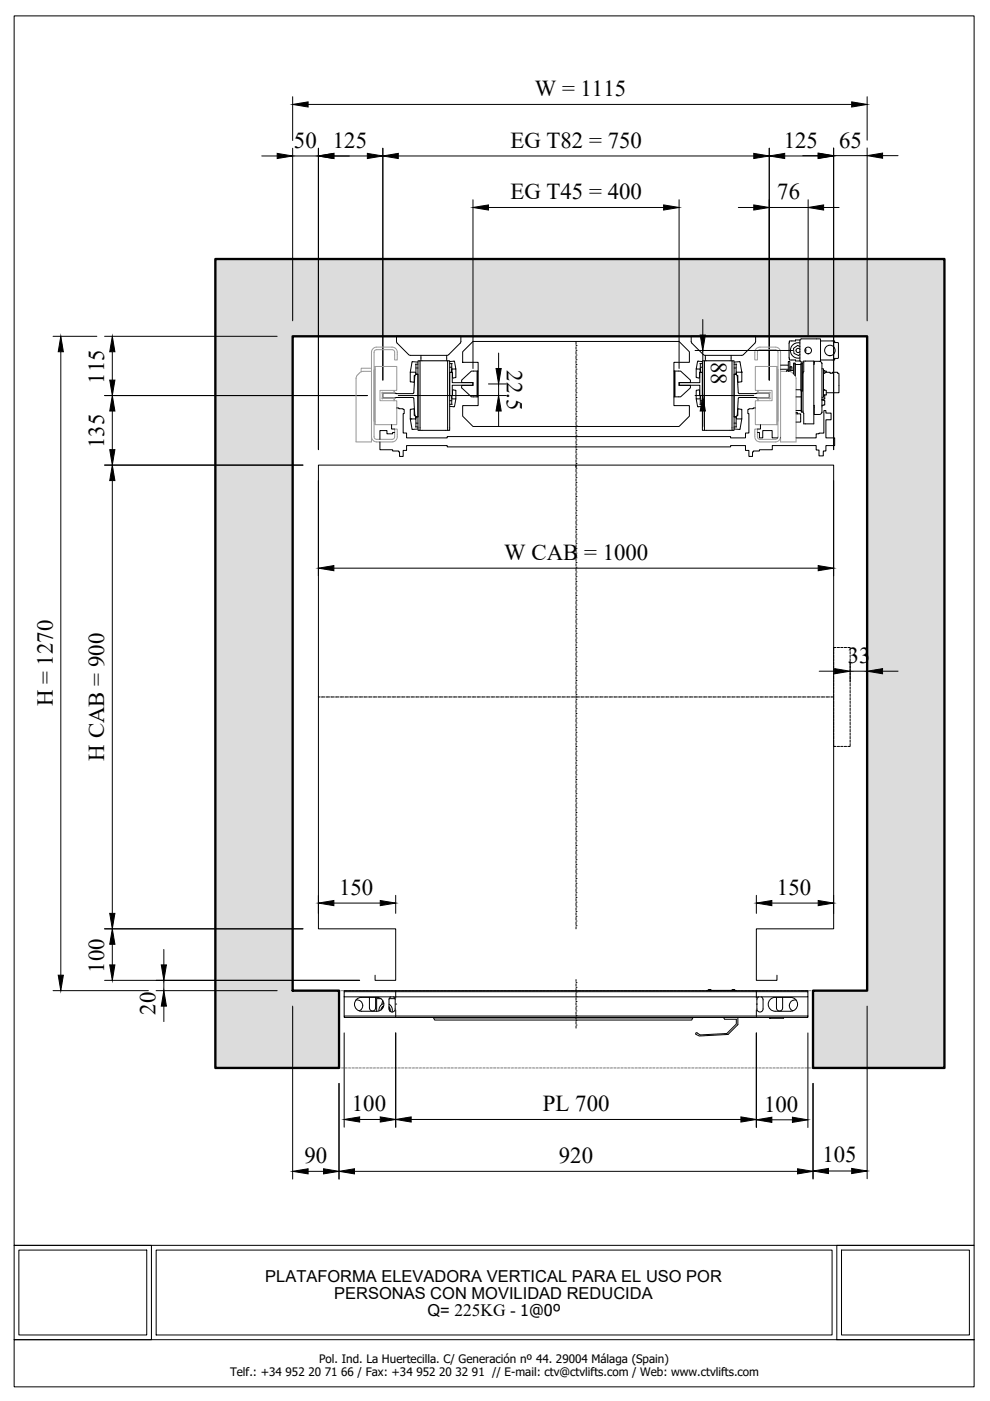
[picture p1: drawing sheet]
<svg xmlns="http://www.w3.org/2000/svg" width="210mm" height="297mm" viewBox="0 0 210 297" stroke-linecap="round" stroke-linejoin="round" font-family="sans-serif">
<!-- layer: AUX-0 -->
<g fill="none" stroke="#808080" stroke-width=".21">
<path d="M71.9 210.9v.5M71.9 211.6v.5M71.9 212.4v.5M71.9 213.1v.5M71.9 213.9v.5M71.9 214.6v.5M71.9 215.4v.5M71.9 216.1v.5M71.9 216.9v.5M71.9 217.6v.5M71.9 218.4v.5M71.9 219.1v.5"/>
<path d="M71.9 219.9v.5M72.1 210h-.2v.6M72.4 210h.5M73.1 210h.5M73.9 210h.5M74.6 210h.5M75.4 210h.5M76.1 210h.5M76.9 210h.5M77.6 210h.5M78.4 210h.5M79.1 210h.5"/>
<path d="M79.9 210h.5M80.6 210h.5M81.4 210h.5M82.1 210h.5M82.9 210h.5M83.6 210h.5M84.4 210h.5M85.1 210h.5M85.9 210h.5M86.6 210h.5M87.4 210h.5M88.1 210h.5"/>
<path d="M88.9 210h.5M89.6 210h.5M90.4 210h.5M91.1 210h.5M91.9 210h.5M92.6 210h.5M93.4 210h.5M94.1 210h.5M94.9 210h.5M95.6 210h.5M96.4 210h.5M97.1 210h.5"/>
<path d="M97.9 210h.5M98.6 210h.5M99.4 210h.5M100.1 210h.5M100.9 210h.5M101.6 210h.5M102.4 210h.5M103.1 210h.5M103.9 210h.5M104.6 210h.5M105.4 210h.5M106.1 210h.5"/>
<path d="M106.9 210h.5M107.6 210h.5M108.4 210h.5M109.1 210h.5M109.9 210h.5M110.6 210h.5M111.4 210h.5M112.1 210h.5M112.9 210h.5M113.6 210h.5M114.4 210h.5M115.1 210h.5"/>
<path d="M115.9 210h.5M116.6 210h.5M117.4 210h.5M118.1 210h.5M118.9 210h.5M119.6 210h.5M120.4 210h.5M121.1 210h.5M121.9 210h.5M122.6 210h.5M123.4 210h.5M124.1 210h.5"/>
<path d="M124.9 210h.5M125.6 210h.5M126.4 210h.5M127.1 210h.5M127.9 210h.5M128.6 210h.5M129.4 210h.5M130.1 210h.5M130.9 210h.5M131.6 210h.5M132.4 210h.5M133.1 210h.5"/>
<path d="M133.9 210h.5M134.6 210h.5M135.4 210h.5M136.1 210h.5M136.9 210h.5M137.6 210h.5M138.4 210h.5M139.1 210h.5M139.9 210h.5M140.6 210h.5M141.4 210h.5M142.1 210h.5"/>
<path d="M142.9 210h.5M143.6 210h.5M144.4 210h.5M145.1 210h.5M145.9 210h.5M146.6 210h.5M147.4 210h.5M148.1 210h.5M148.9 210h.5M149.6 210h.5M150.4 210h.5M151.1 210h.5"/>
<path d="M151.9 210h.5M152.6 210h.5M153.4 210h.5M154.1 210h.5M154.9 210h.5M155.6 210h.5M156.4 210h.5M157.1 210h.5M157.9 210h.5M158.6 210h.5M159.4 210h.5M160.1 210h.5"/>
<path d="M160.9 210h.5M161.6 210h.5M162.4 210h.5M163.1 210h.5M163.9 210h.5M164.6 210h.5M165.4 210h.5M166.1 210h.5M166.9 210h.5M167.6 210h.5M168.4 210h.5M169.1 210h.5"/>
<path d="M169.9 210h.5M170.6 210h.5M171.4 210h.5M172.1 210h.3v.6M172.4 210.9v.5M172.4 211.6v.5M172.4 212.4v.5M172.4 213.1v.5M172.4 213.9v.5M172.4 214.6v.5M172.4 215.4v.5M172.4 216.1v.5"/>
<path d="M172.4 216.9v.5M172.4 217.6v.5M172.4 218.4v.5M172.4 219.1v.5M172.4 219.9v.5M71.9 225.9v.5h.2M71.9 220.6v.5M71.9 221.4v.5M71.9 222.1v.5M71.9 222.9v.5M71.9 223.6v.5M71.9 224.4v.5"/>
<path d="M71.9 225.1v.5M72.4 226.4h.5M73.1 226.4h.5M73.9 226.4h.5M74.6 226.4h.5M75.4 226.4h.5M76.1 226.4h.5M76.9 226.4h.5M77.6 226.4h.5M78.4 226.4h.5M79.1 226.4h.5M79.9 226.4h.5"/>
<path d="M80.6 226.4h.5M81.4 226.4h.5M82.1 226.4h.5M82.9 226.4h.5M83.6 226.4h.5M84.4 226.4h.5M85.1 226.4h.5M85.9 226.4h.5M86.6 226.4h.5M87.4 226.4h.5M88.1 226.4h.5M88.9 226.4h.5"/>
<path d="M89.6 226.4h.5M90.4 226.4h.5M91.1 226.4h.5M91.9 226.4h.5M92.6 226.4h.5M93.4 226.4h.5M94.1 226.4h.5M94.9 226.4h.5M95.6 226.4h.5M96.4 226.4h.5M97.1 226.4h.5M97.9 226.4h.5"/>
<path d="M98.6 226.4h.5M99.4 226.4h.5M100.1 226.4h.5M100.9 226.4h.5M101.6 226.4h.5M102.4 226.4h.5M103.1 226.4h.5M103.9 226.4h.5M104.6 226.4h.5M105.4 226.4h.5M106.1 226.4h.5M106.9 226.4h.5"/>
<path d="M107.6 226.4h.5M108.4 226.4h.5M109.1 226.4h.5M109.9 226.4h.5M110.6 226.4h.5M111.4 226.4h.5M112.1 226.4h.5M112.9 226.4h.5M113.6 226.4h.5M114.4 226.4h.5M115.1 226.4h.5M115.9 226.4h.5"/>
<path d="M116.6 226.4h.5M117.4 226.4h.5M118.1 226.4h.5M118.9 226.4h.5M119.6 226.4h.5M120.4 226.4h.5M121.1 226.4h.5M121.9 226.4h.5M122.6 226.4h.5M123.4 226.4h.5M124.1 226.4h.5M124.9 226.4h.5"/>
<path d="M125.6 226.4h.5M126.4 226.4h.5M127.1 226.4h.5M127.9 226.4h.5M128.6 226.4h.5M129.4 226.4h.5M130.1 226.4h.5M130.9 226.4h.5M131.6 226.4h.5M132.4 226.4h.5M133.1 226.4h.5M133.9 226.4h.5"/>
<path d="M134.6 226.4h.5M135.4 226.4h.5M136.1 226.4h.5M136.9 226.4h.5M137.6 226.4h.5M138.4 226.4h.5M139.1 226.4h.5M139.9 226.4h.5M140.6 226.4h.5M141.4 226.4h.5M142.1 226.4h.5M142.9 226.4h.5"/>
<path d="M143.6 226.4h.5M144.4 226.4h.5M145.1 226.4h.5M145.9 226.4h.5M146.6 226.4h.5M147.4 226.4h.5M148.1 226.4h.5M148.9 226.4h.5M149.6 226.4h.5M150.4 226.4h.5M151.1 226.4h.5M151.9 226.4h.5"/>
<path d="M152.6 226.4h.5M153.4 226.4h.5M154.1 226.4h.5M154.9 226.4h.5M155.6 226.4h.5M156.4 226.4h.5M157.1 226.4h.5M157.9 226.4h.5M158.6 226.4h.5M159.4 226.4h.5M160.1 226.4h.5M160.9 226.4h.5"/>
<path d="M161.6 226.4h.5M162.4 226.4h.5M163.1 226.4h.5M163.9 226.4h.5M164.6 226.4h.5M165.4 226.4h.5M166.1 226.4h.5M166.9 226.4h.5M167.6 226.4h.5M168.4 226.4h.5M169.1 226.4h.5M169.9 226.4h.5"/>
<path d="M170.6 226.4h.5M171.4 226.4h.5M172.4 225.9v.5h-.3M172.4 220.6v.5M172.4 221.4v.5M172.4 222.1v.5M172.4 222.9v.5M172.4 223.6v.5M172.4 224.4v.5M172.4 225.1v.5"/>
</g>
<!-- layer: CABINA -->
<g fill="none" stroke="#000" stroke-width=".21">
<path d="M176.8 138.1v.5M176.8 138.9v.5M176.8 139.6v.5M177.2 137.3h-.4v.6M177.5 137.3h.5M178.2 137.3h.6M179 137.3h.5M179.8 137.3h.5v.6M180.3 138.1v.5M180.3 138.9v.5M180.3 139.6v.5M176.8 157.6v.7h.4"/>
<path d="M176.8 140.4v.5M176.8 141.1v.5M176.8 141.9v.5M176.8 142.6v.5M176.8 143.4v.5M176.8 144.1v.5M176.8 144.9v.5M176.8 145.6v.5M176.8 146.4v.5M176.8 147.1v.5M176.8 147.9v.5M176.8 148.6v.5"/>
<path d="M176.8 149.4v.5M176.8 150.1v.5M176.8 150.9v.5M176.8 151.6v.5M176.8 152.4v.5M176.8 153.1v.5M176.8 153.9v.5M176.8 154.6v.5M176.8 155.4v.5M176.8 156.1v.5M176.8 156.9v.5M177.5 158.3h.5"/>
<path d="M178.2 158.3h.6M179 158.3h.5M180.3 157.6v.7h-.5M180.3 140.4v.5M180.3 141.1v.5M180.3 141.9v.5M180.3 142.6v.5M180.3 143.4v.5M180.3 144.1v.5M180.3 144.9v.5M180.3 145.6v.5M180.3 146.4v.5"/>
<path d="M180.3 147.1v.5M180.3 147.9v.5M180.3 148.6v.5M180.3 149.4v.5M180.3 150.1v.5M180.3 150.9v.5M180.3 151.6v.5M180.3 152.4v.5M180.3 153.1v.5M180.3 153.9v.5M180.3 154.6v.5M180.3 155.4v.5"/>
<path d="M180.3 156.1v.5M180.3 156.9v.5M79.5 206.8v1.1h4.4v-11h-16.4v-98.3h109.3v98.3h-16.4v11h4.3v-1.1"/>
</g>
<!-- layer: SOMBREADO -->
<g fill="#dcdcdc" stroke="#dcdcdc" stroke-width=".21">
<path d="M45.7 54.9l154.5 16.4v-16.4zM45.7 54.9l154.5 16.4h-154.5z"/>
<path d="M183.9 71.3l16.3 138.7v-138.7zM183.9 71.3l16.3 138.7h-16.3z"/>
<path d="M45.7 71.3l16.4 138.7v-138.7zM45.7 71.3l16.4 138.7h-16.4z"/>
<path d="M172.4 210l27.8 16.4v-16.4zM172.4 210l27.8 16.4h-27.8z"/>
<path d="M45.7 210l26.2 16.4v-16.4zM45.7 210l26.2 16.4h-26.2z"/>
</g>
<!-- layer: MUROS -->
<path d="M45.7 54.9h154.5v171.5h-27.8v-16.4h11.5v-138.7h-121.8v138.7h9.8v16.4h-26.2z" fill="none" stroke="#000" stroke-width=".5"/>
<!-- layer: SOPORTES -->
<g fill="none" stroke="#000" stroke-width=".21">
<path d="M87.5 76.7h.1M87.5 76.7l-.5 2.2M87.5 76.7l1.1 .1M88 79.6h-.2v1.4l-.7-.1M88.1 77.2h.5M88.2 77.2v2.2l-.1-.5h-1.1l.1 2M88.2 79.3h.4M88.2 78h.4M88.6 76.5h.5v14.7h-.5zM89.1 76.5h5.8M89.2 75.3v1.2M94.7 75.3v1.2"/>
<path d="M94.9 76.5h.4v14.7h-.4zM95.3 77.9h.5M95.3 78.9h.6M95.3 77.1h.6M96.3 76.6l-1 .1M96.3 76.6h.1M96.3 76.6l.4 1.6h-.8l-.1 .5v-1.6M96.7 78.2l-.1 1.9h-.6l-.1-1.2-.1-.2M97.7 72.4l-.1 .4-2.6 2.5h-8l-.4-.1-2.4-2.4-.1-.4v-1.1h13.6v1.1M146.5 71.3h13.7v1.1l-.2 .4-2.5 2.5h-8l-.4-.1-2.4-2.4-.2-.4zM147.6 78.2l.1 1.9M148 76.6h.1"/>
<path d="M148 76.6l-.4 1.6h.8l.1 .5v-1.6M148 76.6l.9 .1M148.3 78.9h.6M148.4 77.1h.5M148.5 78.7l-.2 .2v1.2h-.6M148.5 77.9h.4M148.9 76.5h.5v14.7h-.5zM149.4 76.5h5.8M149.6 75.3v1.2M155 75.3v1.2M155.2 76.5h.4v14.7h-.4zM155.6 79.3h.5"/>
<path d="M155.6 78h.5M155.6 77.2h.6M156.1 77.2v2.2l.1-.5h1M156.8 76.7l-1.2 .1M156.8 76.7h.1M156.8 76.7l.4 2.2M157.2 78.9h.1M157.3 78.9v2l-.8 .1-.1-1.4h-.1M87.1 86.8h.1M87.1 80.9h.1M87.1 86.8l-.1 2M87.1 88.8h.1"/>
<path d="M87.1 86.8l.7-.1v1.4l.2 .1M87.1 88.8h1l.1-.5v2.2M87.1 88.8l.4 2.2M87.5 91.1h.1M88.1 90.5h.5M88.2 88.4h.4M88.2 89.7h.4M88.6 91l-1.1 .1M89.1 91.2h5.8M95.3 83.9h.6M95.3 85h.5M95.3 86.2h1"/>
<path d="M95.3 85.7h.6M95.8 84.1v1.6M96 82.7l.7 .2-.1 1.7-.8-.1zM96.3 86.2h.1M96.7 84.6l-.4 1.6M147.6 84.6l.4 1.6M147.6 82.8l.7-.1v1.2h.2l-.1 .7h-.8zM147.7 80.1h.1M147.7 82.8h.1M148 86.2h.1M148.3 83.9h.6M148.4 85.7h.5"/>
<path d="M148.5 85h.4M148.5 84.1v1.6M148.9 86.2h-.9M149.4 91.2h5.8M155.6 88.4h.5M155.6 89.7h.5M155.6 90.5h.6M155.6 91l1.2 .1M156.3 88.2l.1-.1 .1-1.4 .8 .1v2h-1.1l-.1-.5v2.2M156.8 91.1h.1M157.3 88.8l-.5 2.2"/>
</g>
<!-- layer: EJES -->
<g fill="none" stroke="#000" stroke-width=".21">
<path d="M122.1 73.3h.1M122.1 74.3h.1M122.1 75.3h.1M122.1 76.3h.1M122.1 77.3h.1M122.1 78.3h.1M122.1 79.3h.1M122.1 72.4v.6M122.1 73.5v.5M122.1 74.5v.5M122.1 75.5v.5M122.1 76.5v.5"/>
<path d="M122.1 77.5v.5M122.1 78.5v.5M122.1 79.5v.5M122.1 99.3h.1M122.1 80.3h.1M122.1 81.3h.1M122.1 82.3h.1M122.1 83.3h.1M122.1 84.3h.1M122.1 85.3h.1M122.1 86.3h.1M122.1 87.3h.1"/>
<path d="M122.1 88.3h.1M122.1 89.3h.1M122.1 90.3h.1M122.1 91.3h.1M122.1 92.3h.1M122.1 93.3h.1M122.1 94.3h.1M122.1 95.3h.1M122.1 96.3h.1M122.1 97.3h.1M122.1 98.3h.1M122.1 80.5v.5"/>
<path d="M122.1 81.5v.5M122.1 82.5v.5M122.1 83.5v.5M122.1 84.5v.5M122.1 85.5v.5M122.1 86.5v.5M122.1 87.5v.5M122.1 88.5v.5M122.1 89.5v.5M122.1 90.5v.5M122.1 91.5v.5M122.1 92.5v.5"/>
<path d="M122.1 93.5v.5M122.1 94.5v.5M122.1 95.5v.5M122.1 96.5v.5M122.1 97.5v.5M122.1 98.5v.7M122.1 99.5v.5M122.1 119.3h.1M122.1 118.3h.1M122.1 117.3h.1M122.1 116.3h.1M122.1 115.3h.1"/>
<path d="M122.1 114.3h.1M122.1 113.3h.1M122.1 112.3h.1M122.1 111.3h.1M122.1 110.3h.1M122.1 109.3h.1M122.1 108.3h.1M122.1 107.3h.1M122.1 106.3h.1M122.1 105.3h.1M122.1 104.3h.1M122.1 103.3h.1"/>
<path d="M122.1 102.3h.1M122.1 101.3h.1M122.1 100.3h.1M122.1 100.5v.5M122.1 101.5v.5M122.1 102.5v.5M122.1 103.5v.5M122.1 104.5v.5M122.1 105.5v.5M122.1 106.5v.5M122.1 107.5v.5M122.1 108.5v.5"/>
<path d="M122.1 109.5v.5M122.1 110.5v.5M122.1 111.5v.5M122.1 112.5v.5M122.1 113.5v.5M122.1 114.5v.5M122.1 115.5v.5M122.1 116.5v.5M122.1 117.5v.5M122.1 118.5v.5M122.1 119.5v.5M122.1 139.3h.1"/>
<path d="M122.1 138.3h.1M122.1 137.3h.1M122.1 136.3h.1M122.1 135.3h.1M122.1 134.3h.1M122.1 133.3h.1M122.1 132.3h.1M122.1 131.3h.1M122.1 130.3h.1M122.1 129.3h.1M122.1 128.3h.1M122.1 127.3h.1"/>
<path d="M122.1 126.3h.1M122.1 125.3h.1M122.1 124.3h.1M122.1 123.3h.1M122.1 122.3h.1M122.1 121.3h.1M122.1 120.3h.1M122.1 120.5v.5M122.1 121.5v.5M122.1 122.5v.5M122.1 123.5v.5M122.1 124.5v.5"/>
<path d="M122.1 125.5v.5M122.1 126.5v.5M122.1 127.5v.5M122.1 128.5v.5M122.1 129.5v.5M122.1 130.5v.5M122.1 131.5v.5M122.1 132.5v.5M122.1 133.5v.5M122.1 134.5v.5M122.1 135.5v.5M122.1 136.5v.5"/>
<path d="M122.1 137.5v.5M122.1 138.5v.5M122.1 139.5v.5M67.5 147.8h.4M68.1 147.8h.1M68.4 147.8h.5M69.1 147.8h.1M69.4 147.8h.5M70.1 147.8h.1M70.4 147.8h.5M71.1 147.8h.1M71.4 147.8h.5"/>
<path d="M72.1 147.8h.1M72.4 147.8h.5M73.1 147.8h.1M73.4 147.8h.5M74.1 147.8h.1M74.4 147.8h.5M75.1 147.8h.1M75.4 147.8h.5M76.1 147.8h.1M76.4 147.8h.5M77.1 147.8h.1M77.4 147.8h.5"/>
<path d="M78.1 147.8h.1M78.4 147.8h.5M79.1 147.8h.1M79.4 147.8h.5M80.1 147.8h.1M80.4 147.8h.5M81.1 147.8h.1M81.4 147.8h.5M82.1 147.8h.1M82.4 147.8h.5M83.1 147.8h.1M83.4 147.8h.5"/>
<path d="M84.1 147.8h.1M84.4 147.8h.5M85.1 147.8h.1M85.4 147.8h.5M86.1 147.8h.1M86.4 147.8h.5M87.1 147.8h.1M87.4 147.8h.5M88.1 147.8h.1M88.4 147.8h.5M89.1 147.8h.1M89.4 147.8h.5"/>
<path d="M90.1 147.8h.1M90.4 147.8h.5M91.1 147.8h.1M91.4 147.8h.5M92.1 147.8h.1M92.4 147.8h.5M93.1 147.8h.1M93.4 147.8h.5M94.1 147.8h.1M94.4 147.8h.5M95.1 147.8h.1M95.4 147.8h.5"/>
<path d="M96.1 147.8h.1M96.4 147.8h.5M97.1 147.8h.1M97.4 147.8h.5M98.1 147.8h.1M98.4 147.8h.5M99.1 147.8h.1M99.4 147.8h.5M100.1 147.8h.1M100.4 147.8h.5M101.1 147.8h.1M101.4 147.8h.5"/>
<path d="M102.1 147.8h.1M102.4 147.8h.5M103.1 147.8h.1M103.4 147.8h.5M104.1 147.8h.1M104.4 147.8h.5M105.1 147.8h.1M105.4 147.8h.5M106.1 147.8h.1M106.4 147.8h.5M107.1 147.8h.1M107.4 147.8h.5"/>
<path d="M108.1 147.8h.1M108.4 147.8h.5M109.1 147.8h.1M109.4 147.8h.5M110.1 147.8h.1M110.4 147.8h.5M111.1 147.8h.1M111.4 147.8h.5M112.1 147.8h.1M112.4 147.8h.5M113.1 147.8h.1M113.4 147.8h.5"/>
<path d="M114.1 147.8h.1M114.4 147.8h.5M115.1 147.8h.1M115.4 147.8h.5M116.1 147.8h.1M116.4 147.8h.5M117.1 147.8h.1M117.4 147.8h.5M118.1 147.8h.1M118.4 147.8h.5M119.1 147.8h.1M119.4 147.8h.5"/>
<path d="M120.1 147.8h.1M120.4 147.8h.5M121.1 147.8h.1M121.4 147.8h.5M122.1 147.8h.1M122.1 159.3h.1M122.1 158.3h.1M122.1 157.3h.1M122.1 156.3h.1M122.1 155.3h.1M122.1 154.3h.1M122.1 153.3h.1"/>
<path d="M122.1 152.3h.1M122.1 151.3h.1M122.1 150.3h.1M122.1 149.3h.1M122.1 148.3h.1M122.1 147.3h.1M122.1 146.3h.1M122.1 145.3h.1M122.1 144.3h.1M122.1 143.3h.1M122.1 142.3h.1M122.1 141.3h.1"/>
<path d="M122.1 140.3h.1M122.1 140.5v.5M122.1 141.5v.5M122.1 142.5v.5M122.1 143.5v.5M122.1 144.5v.5M122.1 145.5v.5M122.1 146.5v.5M122.1 147.5v.5M122.1 148.5v.5M122.1 149.5v.5M122.1 150.5v.5"/>
<path d="M122.1 151.5v.5M122.1 152.5v.5M122.1 153.5v.5M122.1 154.5v.5M122.1 155.5v.5M122.1 156.5v.5M122.1 157.5v.5M122.1 158.5v.5M122.1 159.5v.5M122.4 147.8h.5M123.1 147.8h.1M123.4 147.8h.5"/>
<path d="M124.1 147.8h.1M124.4 147.8h.5M125.1 147.8h.1M125.4 147.8h.5M126.1 147.8h.1M126.4 147.8h.5M127.1 147.8h.1M127.4 147.8h.5M128.1 147.8h.1M128.4 147.8h.5M129.1 147.8h.1M129.4 147.8h.5"/>
<path d="M130.1 147.8h.1M130.4 147.8h.5M131.1 147.8h.1M131.4 147.8h.5M132.1 147.8h.1M132.4 147.8h.5M133.1 147.8h.1M133.4 147.8h.5M134.1 147.8h.1M134.4 147.8h.5M135.1 147.8h.1M135.4 147.8h.5"/>
<path d="M136.1 147.8h.1M136.4 147.8h.5M137.1 147.8h.1M137.4 147.8h.5M138.1 147.8h.1M138.4 147.8h.5M139.1 147.8h.1M139.4 147.8h.5M140.1 147.8h.1M140.4 147.8h.5M141.1 147.8h.1M141.4 147.8h.5"/>
<path d="M142.1 147.8h.1M142.4 147.8h.5M143.1 147.8h.1M143.4 147.8h.5M144.1 147.8h.1M144.4 147.8h.5M145.1 147.8h.1M145.4 147.8h.5M146.1 147.8h.1M146.4 147.8h.5M147.1 147.8h.1M147.4 147.8h.5"/>
<path d="M148.1 147.8h.1M148.4 147.8h.5M149.1 147.8h.1M149.4 147.8h.5M150.1 147.8h.1M150.4 147.8h.5M151.1 147.8h.1M151.4 147.8h.5M152.1 147.8h.1M152.4 147.8h.5M153.1 147.8h.1M153.4 147.8h.5"/>
<path d="M154.1 147.8h.1M154.4 147.8h.5M155.1 147.8h.1M155.4 147.8h.5M156.1 147.8h.1M156.4 147.8h.5M157.1 147.8h.1M157.4 147.8h.5M158.1 147.8h.1M158.4 147.8h.5M159.1 147.8h.1M159.4 147.8h.5"/>
<path d="M160.1 147.8h.1M160.4 147.8h.5M161.1 147.8h.1M161.4 147.8h.5M162.1 147.8h.1M162.4 147.8h.5M163.1 147.8h.1M163.4 147.8h.5M164.1 147.8h.1M164.4 147.8h.5M165.1 147.8h.1M165.4 147.8h.5"/>
<path d="M166.1 147.8h.1M166.4 147.8h.5M167.1 147.8h.1M167.4 147.8h.5M168.1 147.8h.1M168.4 147.8h.5M169.1 147.8h.1M169.4 147.8h.5M170.1 147.8h.1M170.4 147.8h.5M171.1 147.8h.1M171.4 147.8h.5"/>
<path d="M172.1 147.8h.1M172.4 147.8h.5M173.1 147.8h.1M173.4 147.8h.5M174.1 147.8h.1M174.4 147.8h.5M175.1 147.8h.1M175.4 147.8h.5M176.1 147.8h.1M176.4 147.8h.4M122.1 179.3h.1M122.1 178.3h.1"/>
<path d="M122.1 177.3h.1M122.1 176.3h.1M122.1 175.3h.1M122.1 174.3h.1M122.1 173.3h.1M122.1 172.3h.1M122.1 171.3h.1M122.1 170.3h.1M122.1 169.3h.1M122.1 168.3h.1M122.1 167.3h.1M122.1 166.3h.1"/>
<path d="M122.1 165.3h.1M122.1 164.3h.1M122.1 163.3h.1M122.1 162.3h.1M122.1 161.3h.1M122.1 160.3h.1M122.1 160.5v.5M122.1 161.5v.5M122.1 162.5v.5M122.1 163.5v.5M122.1 164.5v.5M122.1 165.5v.5"/>
<path d="M122.1 166.5v.5M122.1 167.5v.5M122.1 168.5v.5M122.1 169.5v.5M122.1 170.5v.5M122.1 171.5v.5M122.1 172.5v.5M122.1 173.5v.5M122.1 174.5v.5M122.1 175.5v.5M122.1 176.5v.5M122.1 177.5v.5"/>
<path d="M122.1 178.5v.5M122.1 179.5v.5M122.1 196.3h.1M122.1 195.3h.1M122.1 194.3h.1M122.1 193.3h.1M122.1 192.3h.1M122.1 191.3h.1M122.1 190.3h.1M122.1 189.3h.1M122.1 188.3h.1M122.1 187.3h.1"/>
<path d="M122.1 186.3h.1M122.1 185.3h.1M122.1 184.3h.1M122.1 183.3h.1M122.1 182.3h.1M122.1 181.3h.1M122.1 180.3h.1M122.1 180.5v.5M122.1 181.5v.5M122.1 182.5v.5M122.1 183.5v.5M122.1 184.5v.5"/>
<path d="M122.1 185.5v.5M122.1 186.5v.5M122.1 187.5v.5M122.1 188.5v.5M122.1 189.5v.5M122.1 190.5v.5M122.1 191.5v.5M122.1 192.5v.5M122.1 193.5v.5M122.1 194.5v.5M122.1 195.5v.5M122.1 196.5v.4"/>
<path d="M83.9 212.9h.1M83.9 210v1.6M83.9 214.1v1.6M122.1 208.3h.1M122.1 209.3h.1M122.1 210.3h.1M122.1 211.3h.1M122.1 212.3h.1M122.1 213.3h.1M122.1 214.3h.1M122.1 215.3h.1M122.1 216.3h.1"/>
<path d="M122.1 217.3h.1M122.1 207.7v.4M122.1 208.6v.5M122.1 209.6v.5M122.1 210.6v.5M122.1 211.6v.5M122.1 212.6v.5M122.1 213.6v.5M122.1 214.6v.5M122.1 215.6v.5M122.1 216.6v.5M122.1 217.6v.4"/>
<path d="M160.4 212.9h.1M160.4 210v1.6M160.4 214.1v1.6"/>
</g>
<!-- layer: COTAS -->
<g fill="none" stroke="#000" stroke-width=".21">
<path d="M55.5 33.1h3.3M62.1 20.5v9.3M62.1 31.4v36.6M62.1 33.1h5.4M65.3 22.1h115.3M67.5 31.4v63.9M70.8 33.1h7.1M81.2 31.4v49.2M84.4 33.1h75.4M163.1 31.4v49.2M166.4 33.1h7.1M170.2 33h3.3"/>
<path d="M176.8 31.4v63.9M176.8 33h7.1M183.9 20.5v9.2M183.9 31.4v36.6M187.1 33h3.3M100.3 42.4v35.7M103.6 44h37.1M144 42.4v35.7M156.5 44h3.3M163.1 44h8.2M171.3 42.4v28.6M174.6 44h3.3"/>
<path d="M11.3 71.3h9.2M12.9 74.6v132.2M22.2 71.3h36.6M23.8 74.6v6M105.7 74.9v3.2M147.4 74.3h20.7M149 67.8v3.2M149 74.3v9.6M22.2 83.9h55.7M22.2 98.6h42M23.8 87.1v8.2M84.4 83.9h23"/>
<path d="M103.6 81.4h3.8M105.7 81.4v2.5M105.7 87.1v3.3M147.4 83.9h12.4M149 87.1v3.3M23.8 101.9v91.8M67.5 101.9v20.2M176.8 101.9v20.2M70.8 120.5h102.7M173.7 142.3h3.3M180.3 140.7v3.8M180.3 142.3h3.6"/>
<path d="M183.9 140.7v3.8M187.1 142.3h3.3M22.2 196.9h42M67.5 189.8v3.9M70.8 191.5h9.8M83.9 189.8v3.9M160.4 189.8v3.9M163.6 191.5h9.9M176.8 189.8v3.9M11.3 210h20.2M22.2 207.9h54.1M23.8 200.2v4.4"/>
<path d="M33.1 210h25.7M34.7 201.3v3.3M34.7 207.9v2.1M34.7 213.3v3.3M62.1 213.3v36.7M73 219v20M83.9 219v20M160.4 219v20.1M171.3 219v20.1M183.9 213.3v36.6M71.9 229.7v20.3M76.3 237.3h4.3"/>
<path d="M87.2 237.3h69.9M163.6 237.4h4.4M172.4 229.7v20.3M65.3 248.3h3.3M75.2 248.3h93.9M175.7 248.3h4.9"/>
</g>
<g fill="#000" stroke="#000" stroke-width=".21">
<path d="M58.8 32.5l3.3 .6-3.3 .5zM62.1 22.1l3.2-.5v1.1zM67.5 33.1l3.3-.6v1.1zM77.9 32.5l3.3 .6-3.3 .5zM81.2 33.1l3.2-.6v1.1zM159.8 32.5l3.3 .6-3.3 .5zM163.1 33.1l3.3-.6v1.1zM173.5 32.5l3.3 .6-3.3 .5zM173.5 32.5l3.3 .5-3.3 .6zM180.6 21.6l3.3 .5-3.3 .6zM183.9 33l3.2-.5v1.1zM100.3 44l3.3-.6v1.1z"/>
<path d="M140.7 43.4l3.3 .6-3.3 .5zM159.8 43.4l3.3 .6-3.3 .5zM171.3 44l3.3-.6v1.1zM12.9 71.3l.5 3.3h-1.1zM23.8 71.3l.6 3.3h-1.1zM105.2 78.1h1.1l-.6 3.3zM148.5 71h1.1l-.6 3.3zM23.3 80.6h1.1l-.6 3.3zM23.8 83.9l.6 3.2h-1.1zM23.3 95.3h1.1l-.6 3.3zM105.7 83.9l.6 3.2h-1.1zM149 83.9l.6 3.2h-1.1z"/>
<path d="M23.8 98.6l.6 3.3h-1.1zM67.5 120.5l3.3-.6v1.1zM173.5 119.9l3.3 .6-3.3 .5zM177 141.8l3.3 .5-3.3 .6zM183.9 142.3l3.2-.5v1.1zM23.3 193.7h1.1l-.6 3.2zM67.5 191.5l3.3-.6v1.1zM80.6 190.9l3.3 .6-3.3 .5zM160.4 191.5l3.2-.6v1.1zM173.5 190.9l3.3 .6-3.3 .5zM12.3 206.8h1.1l-.5 3.2zM23.8 196.9l.6 3.3h-1.1z"/>
<path d="M23.3 204.6h1.1l-.6 3.3zM34.2 204.6h1.1l-.6 3.3zM34.7 210l.6 3.3h-1.1zM73 237.3l3.3-.5v1.1zM80.6 236.8l3.3 .5-3.3 .6zM83.9 237.3l3.3-.5v1.1zM157.1 236.8l3.3 .5-3.3 .6zM160.4 237.4l3.2-.5v1.1zM168 236.9l3.3 .5-3.3 .6zM62.1 248.3l3.2-.5v1.1zM68.6 247.8l3.3 .5-3.3 .6zM71.9 248.3l3.3-.5v1.1z"/>
<path d="M169.1 247.8l3.3 .5-3.3 .6zM172.4 248.3l3.3-.6v1.1zM180.6 247.7l3.3 .6-3.3 .5z"/>
</g>
<!-- layer: LIMITADOR LUEZAR LM12CD -->
<g fill="none" stroke="#000" stroke-width=".21">
<path d="M165.5 78.3h1.6M165.5 77.4h1.6M166.7 78.7l.3-.2 .1 .2v-2h.4v2.1M167.5 78.5h.8M167.5 77.8h.1M167.5 78.5v-.8h.4v.8M168.6 77h-.3v2.3M168.6 77v.3M168.6 77v2.6M168.6 77.3h1.2M168.6 77.3v2.4M169.8 77.3v5.3"/>
<path d="M169.9 77h.3v5.9h-.3M169.9 77l-.1 .3M169.9 77v5.9M170.2 79.1h.1M170.3 79.1v8.3M170.3 79.1l.1-.4v-2.1h2.1v13.3h-2.1v-2.2l-.1-.3M173.7 76.6h-1.1l-.1 .7M173.7 76.6l.3 .1 .3 .3M174.3 77h.1M174.3 78.2h.3v6h-.3M174.3 77v10.4M174.6 79.3l.3-.2v-.2h1.1v.2h.5v-.2h1.1v.2l.3 .2v4h-2.7"/>
<path d="M174.6 78.6l.1-.1 .5 .2v.2M168.8 87.5h.2l.1 .2M168.8 82.6h1l.1 .3M168.8 87.7h1v1.8h-1M168.8 87h1.1M168.8 84.1h1.1M169.9 82.9v4.2v.3h.4M169.9 82.9v4.5M172.5 85.9l.1 2h1.1M174.3 87.4h.1M174.3 87.4l-.1 .3-.5 .2M174.3 84.7v.1"/>
<path d="M174.4 84.7l.5 .2v.9l-.5 .2-.1-.1M174.6 82.7l.2-.1 .4 .2v.9h-.4M174.8 83.7v.2l-.2-.1M174.9 83.7v.9l-.5 .2-.1-.1"/>
</g>
<!-- layer: GUIAS -->
<path d="M95.3 78.9h.6v2.2h4.4v.6h-4.4v2.2h-.6zM155.6 79.4a.51 .51 0 0 1 .7 .4l.3 3.6h6.4l.1 .9h-6.5l-.3 3.7a.51 .51 0 0 1-.7 .4zM81.3 83.4h6.4l.2-3.6a.5 .5 0 0 1 .7-.4v9a.52 .52 0 0 1-.7-.4l-.2-3.7-6.4 .1zM144 81.1h4.4v-2.2h.5v5h-.5v-2.2h-4.4z" fill="none" stroke="#000" stroke-width=".21"/>
<!-- layer: CHASIS -->
<g fill="none" stroke="#989898" stroke-width=".21">
<path d="M78.8 78.7h-1.8a1.9 1.9 0 0 0-1.5 1.6v13.4h3.3v-19a1.08 1.08 0 0 1 1.1-1.1h3.2a1.23 1.23 0 0 1 1.1 1.6v1.1h-.5v-1.6l-.3-.5-3.5-.1-.5 .3v18.5l.5 .3 3.5-.1 .3-.5v-1.6h.5a3.7 3.7 0 0 1-.2 2.2l-.5 .4-.4 .1h-3.2a1.09 1.09 0 0 1-1.1-1.1M78.8 78.1h-2.2v.7M79.3 78.4l.1 10.9zM79.4 78.4h.1M79.5 77.7v12.3M79.5 77.7h.1M79.5 77.7h4.6v5.1h-3.5v2.2h3.5v5h-4.6zM160.1 77.7h4.6v12.3h-4.6v-5h3.6v-2.2h-3.6zM164.7 77.7v12.3M164.8 78.4v10.9M164.8 78.4h.2v10.9h-.2M165.5 78.7h1.7a1.9 1.9 0 0 1 1.6 1.6v13.4h-3.3v-19a1.08 1.08 0 0 0-1.1-1.1h-3.3a1.23 1.23 0 0 0-1.1 1.6v1.1h.6v-1.6l.3-.5 3.5-.1 .5 .3v18.5l-.5 .3-3.5-.1-.3-.5v-1.6h-.6a3.7 3.7 0 0 0 .3 2.2l.5 .4 .3 .1h3.3a1.09 1.09 0 0 0 1.1-1.1"/>
<path d="M78.8 92.8h.1M79.4 89.3h.1M79.5 90h.1M81.2 84.5h2.3v.5M81.2 83.3h2.4M81.2 83.3l2.3 .1M81.2 83.3l-.1-.1-.1 .1 .1 1.1-.1 .1 .1 .1 .1-.1M83.5 82.8v.5h.1M83.5 84.4l.1 .1zM83.5 84.4l-2.3 .1M83.6 82.8v.5M83.6 84.5v.5"/>
<path d="M160.6 83.3l.2 .1zM160.6 82.8v.5M160.6 84.5v.5M160.8 82.8v.5h2.3M160.8 84.4l-.2 .1 .2-.1 2.3 .1M163.1 83.3l.1-.1 .1 .1-.1 1.1 .1 .1-.1 .1-.1-.1M163.1 84.5h-2.3v.5M163.1 83.3l-2.3 .1"/>
</g>
<!-- layer: CWT -->
<path d="M100.3 72.4h43.7l2.2 2.2v2.2h-3.3v9.2h3.3v2.2l-2.2 2.2h-43.7l-2.2-2.2v-2.2h3.3v-9.2h-3.3v-2.2zM101.2 78.7h-1.2l-2.1 1.9v.5h2.4v.6h-2.4v.5l2.1 1.9h1.3M101.3 78.7v5.4h.1M101.3 78.7h-.1v5.4M101.3 78.7h.1M142.9 78.7h.1M143 78.7h.1v5.4h-.1zM143.1 78.7h1.2l2.1 1.9v.5h-2.4v.6h2.4v.5l-2.1 1.9h-1.2M142.9 84.1h.1" fill="none" stroke="#000" stroke-width=".21"/>
<!-- layer: TIMONERIA -->
<path d="M83 90v1h.7M83.7 91.7h-.5v.3h-1.2v-.7h-1.5v1.9M84.1 86.5h.5v.2h.9v.1h.2v.9h-.2v4.1h.7v1h8.6v-.2h60.1v.2h3.2v-1h.7v-4.1h-.2v-.9h.2v-.1h.9v-.2h.4M160.6 91.7h.4v1.1h.7v-1.5h2v1.5h1.2M161.2 90v1h-.6M165.5 92.8h.1M168.8 92.8h4.2v-.8l1.7-.2v-4.7h.4v.5h1.1v1.4h-1.1v3.8h1.9v1.7h-1.9v1.1h-.5v1.1h-1v-1.3h-.6v-.9h-9.3v.9h-2.7v.2h-1.3v.2h-.2v1h-.7v-1.3h-.7v-1h-3.2v.2h-60.1v-.2h-8.6v1h-.7v1.3h-.8v-1h-.1v-.2h-1.4v-.2h-2.7v-1.7" fill="none" stroke="#000" stroke-width=".21"/>
<!-- layer: TENSOR LUEZAR -->
<g fill="none" stroke="#000" stroke-width=".21">
<path d="M167.6 74.3h.1M169.6 73.5a.54 .54 0 0 0-.9 .1 .52 .52 0 0 0-.4 .8 .56 .56 0 0 0 .6 .8l.4 .2 .3-.2M169.6 72.7a1.64 1.64 0 0 0-2 1.6 1.64 1.64 0 0 0 2 1.6M169.6 74.1a.45 .45 0 0 0-.7-.1 .45 .45 0 0 0 0 .6 .45 .45 0 0 0 .7-.1M169.6 72.1h-.9v.2h-1.3l-.1 .5 .1 3.5h1.3v.2h.9M170.8 73.9v.8M170.9 74.3h.1M172.5 76.8h.1M174 76.7v-4.9h-4.1l-.3 .4v4.2l.2 .3 .6 .1M174 72.3h3v.3l.7 .1 .1 3.1M177.8 75.8l-.2 .2h-.6v.3h-3"/>
<circle cx="171.3" cy="74.3" r=".71"/>
<circle cx="176" cy="74.3" r="1.11"/>
</g>
<!-- layer: PUERTA -->
<g fill="none" stroke="#000" stroke-width=".21">
<path d="M73 210.3h98.3v1.1h-98.3zM73 210.3v-.3h98.3v.3M73 215.4h98.3v.3h-98.3zM73 211.4v4M75.4 212.1l.8-.6h.4h3.3a1.47 1.47 0 0 1 1.5 1.4 1.47 1.47 0 0 1-1.5 1.5h-3.3a1.47 1.47 0 0 1-1.3-.8 1.47 1.47 0 0 1 .1-1.5zM75.5 212a1.2 1.2 0 0 1 1.4 .9 1.2 1.2 0 0 1-.8 1.4M78.4 211.5l-.1 2.2a.65 .65 0 0 0 .7 .7 .65 .65 0 0 0 .6-.7v-2.2M80.8 211.7h-.9v2.7M81.1 212.1l-.2 .9M81.2 213.5l-.3 .5M81.3 213.4h-.2M81.4 213.2l-.5 .4-.1 .5"/>
<path d="M81.4 212.8a1.42 1.42 0 0 0-1 1.5M82.5 213.5l.2 .4v.5M82.5 213.6l.1 .7M82.5 212.9a1.42 1.42 0 0 1 .6 1.7M82.5 211.7h1.3M82.9 211.4l-.4 .6v1.9a.66 .66 0 0 0 .6 .7 .66 .66 0 0 0 .7-.7v-1.9l-.4-.6M84.3 215.7h75.6M84.4 215.7h.1M91.9 215.7v.1h55v-.1M91.9 215.8l.3 .5h54.5l.2-.5M149.8 210h6.3M150.1 210l.2-.2 .5 .2"/>
<path d="M150.4 209.8h.1M150.6 209.8h.1M150.6 209.8l.1 .2M153.4 215.7l.3 .4h2.4v1l-2 2-5.7 .3-.7-.4-.2 .3 .8 .4 6.1-.4 2-2v-1.6M155.2 210l.1-.2 .5 .2M155.4 209.8h.2M155.4 209.8h.1M155.6 209.8h.1M155.6 209.8l.1 .2M159.9 215.7h.1M160.9 211.4l-.4 .6v1.9a.66 .66 0 0 0 .6 .7 .66 .66 0 0 0 .7-.7v-1.9l-.4-.6M163.2 215.9h.1"/>
<path d="M164.7 211.5l-.1 2.2a.65 .65 0 0 0 .7 .7 .65 .65 0 0 0 .6-.7v-2.2M166.1 215.7v.2h-2.9v-.2v.2M167.6 211.5h-3.2a1.47 1.47 0 0 0-1.5 1.4 1.47 1.47 0 0 0 1.5 1.5h3.2M167.6 211.5a1.47 1.47 0 0 1 1.5 1.4 1.47 1.47 0 0 1-1.5 1.5M168.8 212a1.2 1.2 0 0 0-1.4 .9 1.2 1.2 0 0 0 .7 1.4M171.3 211.4v4"/>
</g>
<!-- layer: 0 -->
<path d="M3 3.4h203.5v260.6h-203.5zM3 264h29.1v20h-29.1zM4 265h27.1v18h-27.1zM33.1 265h143.3v18h-143.3zM177.4 264h29.1v20h-29.1zM178.4 265h27.1v18h-27.1zM3 284h203.5v10h-203.5z" fill="none" stroke="#000" stroke-width=".21"/>
<g font-size="4.8">
<text x="113.4" y="20.4">W = 1115</text>
<text x="62.3" y="31.4">50</text>
<text x="70.6" y="31.4">125</text>
<text x="108.2" y="31.4">EG T82 = 750</text>
<text x="166.2" y="31.4">125</text>
<text x="177.9" y="31.3">65</text>
<text x="108.2" y="42.3">EG T45 = 400</text>
<text x="164.8" y="42.3">76</text>
<text x="150.7" y="76.7" transform="rotate(90 150.7 76.7)">88</text>
<text x="22.1" y="81.3" transform="rotate(-90 22.1 81.3)">115</text>
<text x="107.5" y="78.5" transform="rotate(90 107.5 78.5)">22.5</text>
<text x="22.1" y="95" transform="rotate(-90 22.1 95)">135</text>
<text x="106.9" y="118.8">W CAB = 1000</text>
<text x="179.7" y="140.6">33</text>
<text x="11.2" y="149.8" transform="rotate(-90 11.2 149.8)">H = 1270</text>
<text x="22.1" y="161.3" transform="rotate(-90 22.1 161.3)">H CAB = 900</text>
<text x="71.9" y="189.8">150</text>
<text x="164.7" y="189.8">150</text>
<text x="22.1" y="206.2" transform="rotate(-90 22.1 206.2)">100</text>
<text x="33" y="215.2" transform="rotate(-90 33 215.2)">20</text>
<text x="74.6" y="235.7">100</text>
<text x="115.1" y="235.6">PL 700</text>
<text x="162" y="235.7">100</text>
<text x="64.5" y="246.6">90</text>
<text x="118.5" y="246.6">920</text>
<text x="174.4" y="246.4">105</text>
</g>
<g font-size="3.5">
<text x="56.2" y="271.7">PLATAFORMA ELEVADORA VERTICAL PARA EL USO POR</text>
<text x="70.9" y="275.3">PERSONAS CON MOVILIDAD REDUCIDA</text>
<text x="90.6" y="278.9">Q= 225KG - 1@0º</text>
</g>
<g font-size="2.5">
<text x="48.8" y="291.7">Telf.: +34 952 20 71 66 / Fax: +34 952 20 32 91 // E-mail: ctv@ctvlifts.com / Web: www.ctvlifts.com</text>
<text x="67.7" y="289">Pol. Ind. La Huertecilla. C/ Generación nº 44. 29004 Málaga (Spain)</text>
</g>
</svg>
